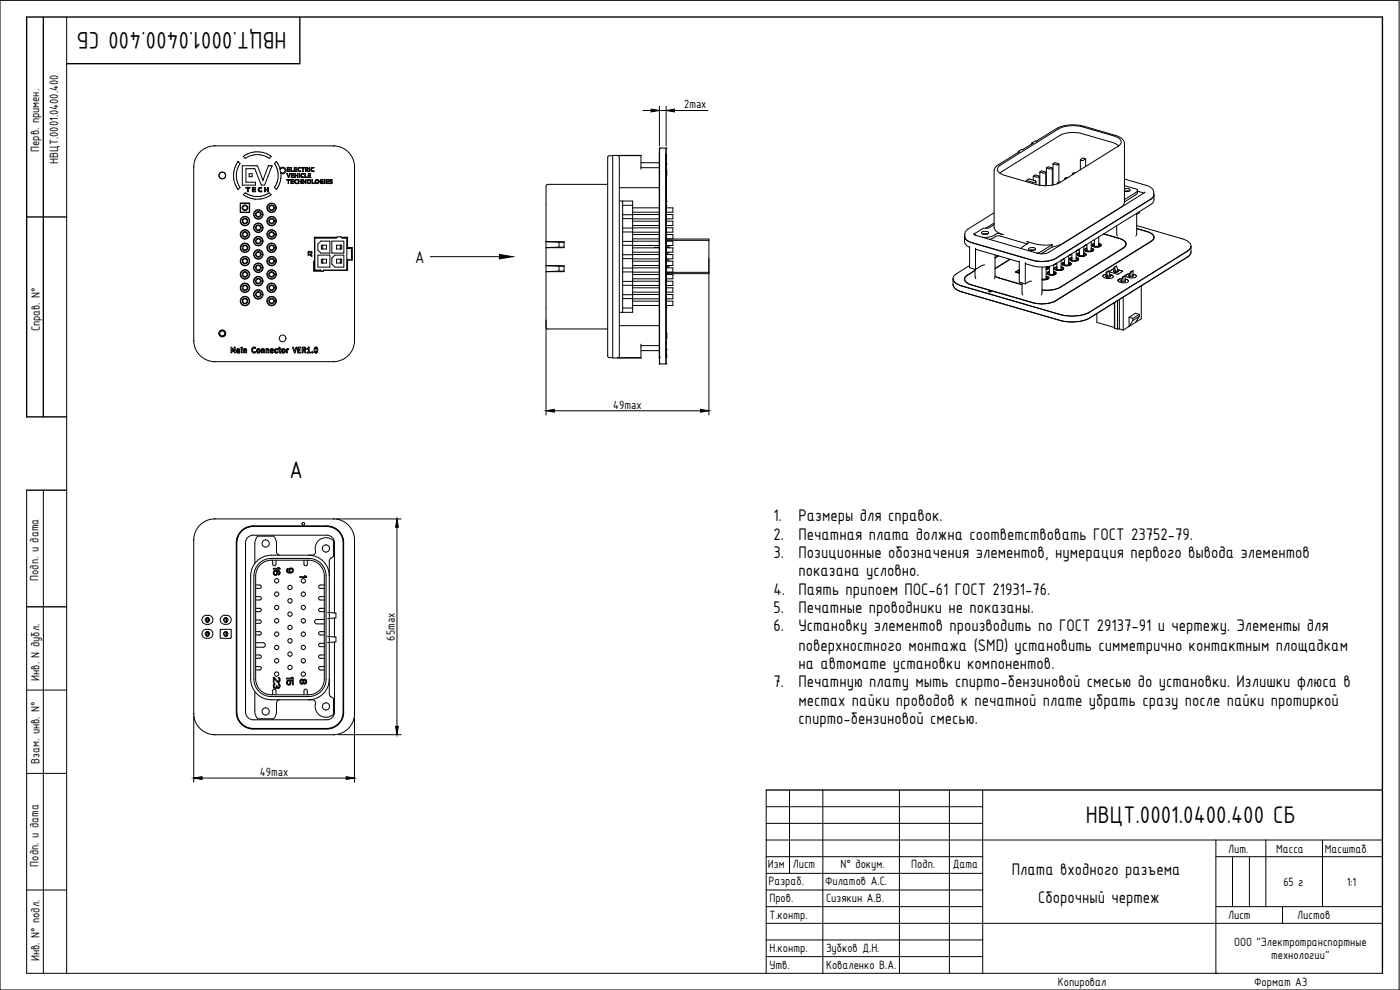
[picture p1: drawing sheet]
<svg xmlns="http://www.w3.org/2000/svg" width="420mm" height="297mm" viewBox="0 0 420 297" stroke-linecap="round" stroke-linejoin="round" font-family="sans-serif">
<!-- layer: 0 -->
<g fill="none" stroke="#000" stroke-width=".3">
<path d="M192.9 33.2h2.5M197.9 31.9v11.9M197.9 33.2h2M199.9 31.9v11.9M202.4 33.2h10.1M58.2 50v.1M64.5 43.8h-.1M71.3 48.7l-.1 .2a7.1 7.1 0 0 0-1 5M71.4 48.5l-.1 .2M71.4 48.5l.6 .6a6.3 6.3 0 0 0 .1 7.2l-.7 .6-.8-1.6-.4-1.4M71.4 48.5h.1M73 46.9a6.8 6.8 0 0 1 8.3 .1l-.5 .5a6.3 6.3 0 0 0-7.2 0z"/>
<path d="M73.8 56.2h1.2v.2h-.5v1.1h-.2v-1.1h-.5zM74.8 52.1h.9v.9h-.9zM75.7 56.2h1v.2h-.7v.4h.6v.2h-.6v.3h.7v.2h-1zM76.4 50.6h.1M76.7 59.8l1.6-.1 2.2-.7 .9-.6-.6-.6a6.3 6.3 0 0 1-7.2 0l-.6 .6a7.1 7.1 0 0 0 3.7 1.4M78.5 56.3h.1M78.5 56.2a.7 .7 0 0 0-1 .7 .7 .7 0 0 0 1 .6M78.5 56.3v.2a.5 .5 0 0 0-.7 .4 .5 .5 0 0 0 .7 .4M78.5 57.3h.1M78.5 57.5h.1M78.5 57.3v.2M79.4 56.2h.2v.6h.7v-.6h.2v1.3h-.2v-.5h-.7v.5h-.2z"/>
<path d="M81.5 49.7h.1M81.7 49.7l-1.2 .1-1.6 4.3-1.6-4.4h-4.6v5.8h4v-.8h-2.9v-4.1h2.6M81.7 49.7l-2.3 5.8h-1l-1.9-4.9M83 56.8v.1M83.4 49.2l.6 1.4M83.4 49.2l-.4-.7-.6 .6 .8 1.6 .3 1.4M83.5 52.1l-.2 1.9-.9 2.3 .6 .6M84 50.6a1 1 0 0 1 1.4-.3 1 1 0 0 1 .2 1.4 1 1 0 0 1-1.3 .3M84 50.6l.1 .3M84.2 51.6l-.1 2.7-1.1 2.5M86.1 53.9v.1M86.1 54h.4v1.1"/>
<path d="M86.1 52.1h.1M86.1 52.1l.5 1.1M86.1 53.9h.1M86.1 53.9h.9M86.2 52.1l.4 1 .4-1M86.5 55.1h.1M86.6 53.2v.1M86.6 55.1h.1M86.6 55v.1M86.6 55h.1M86.8 50.9h-.5v.4l.7 .1M86.9 50.8l-.1 .1"/>
<path d="M86.9 50.2h-.7v1.2h.7M86.9 50.2v.1M86.9 50.3h.1M86.9 50.3l-.6 .1v.4h.6M87 51.4h-.1M87 53.9h.1M87 52.1h.1M87 54h-.4v1M87 53.9v.1M87.1 52.1h.1M87.1 52.1l-.5 1.2M87.3 50.3v1.1h.7"/>
<path d="M87.4 50.2l-.1 .1M87.4 50.2h.1M87.4 50.3h.1M87.4 50.3v1l.6 .1M87.9 54.4h.1M88 54.5h-.6v.4h.6M88 54.4v.1M88 53.9h-.7v1.2h.7M88 54.9v.1M88 53.9h.1M88 54h-.6v.4h.5M88 51.4h.1"/>
<path d="M88 54h.1M88 55v.1M88 55.1h.1M88.1 52.7h-.6v.4l.7 .1M88.1 52.6v.1M88.1 52.1h-.7v1.2l.8-.1M88.1 52.1h.1M88.1 52.2h-.6v.4h.6M88.1 52.1v.1M88.2 53.2h.1M88.6 52.1v1.2M88.6 52.1h.1"/>
<path d="M88.6 53.2v-.5h.6l.1 .5M88.6 52.1v.5h.6l.1-.5M88.6 53.2v.1M88.7 54a.51 .51 0 0 0-.1 .7 .51 .51 0 0 0 .6 .2M88.8 54h-.1M88.9 50.9h-.4v.4l.6 .1M88.9 50.9h.1M89 50.4h-.5v.4h.5M89 50.9h-.1M89 50.8v.1M89 50.4h.1M89 50.3l-.7-.1v1.2h.7"/>
<path d="M89 50.3h.1M89 50.3v.1M89.1 51.4h-.1M89.1 53.9a.61 .61 0 0 0-.8 .6 .61 .61 0 0 0 .9 .5M89.1 53.9h.1M89.2 53.9h.1M89.2 54.9v.1M89.2 54h-.4M89.2 53.9v.1M89.3 53.2v.1M89.3 52.1v1.2M89.3 52.1h.1"/>
<path d="M89.6 53.9v1.2M89.6 55.1h.1M89.6 53.9h.1M89.7 55.1h-.1M89.8 52l.1 1.3h-.1zM89.9 52.1h.1M90.1 50.2l.1 .1M90.1 50.2a.63 .63 0 0 0-.7 .7 .63 .63 0 0 0 .8 .5M90.2 50.3a.53 .53 0 0 0-.7 .5 .53 .53 0 0 0 .7 .5v.1M90.2 51.4h.1M90.2 50.3h.1M90.3 55.1v-.6h-.6v.6"/>
<path d="M90.3 55.1h.1M90.3 53.9v.5h-.6v-.5M90.4 53.9v1.2M90.4 53.9h-.1M90.5 50.3h.1M90.5 50.3v.1M90.5 50.4h.3l.1 1M90.5 50.2l.9 .1M90.5 50.2v.1M90.9 51.4h.1M90.9 55.1h.1M91 50.4l-.1 1"/>
<path d="M91 50.4h.1M91.1 52.2a.54 .54 0 0 0-.7 .5 .54 .54 0 0 0 .8 .5M91.1 52.1a.6 .6 0 0 0-.8 .6 .6 .6 0 0 0 .9 .5M91.1 52.1v.1M91.2 53.2h.1M91.4 50.4h-.4M91.4 50.3h.1M91.4 50.3v.1M91.7 53.9v.9l-.9-.9 .1 1.2M91.8 53.9h.1M91.8 53.9v1.2l-.8-1v.9M91.8 51.4h.1"/>
<path d="M91.8 50.4l.5 .2-.5 .2zM91.8 51v.4M91.9 50.9l-.1 .1M91.9 50.9l.6 .5M92.2 50.9l.3 .5M92.2 50.9a.38 .38 0 0 0 .2-.5 .38 .38 0 0 0-.5-.2h-.2l.1 1.2M92.2 50.9h.1M92.2 53.2l-.1 .1M92.2 53.2l-.6-.1v-1h-.1v1.2h.6M92.2 53.2h.1M92.5 51.4h.1M92.5 55v.1"/>
<path d="M92.8 50.3v1.1M92.8 51.4h.1M92.9 51.4h.1M92.9 50.2v.1M92.9 50.3h.1M93 51.4h-.1M93 50.3v1.1M93.2 52.7h-.5v.4l.6 .1M93.2 52.7h.1M93.2 52.2h-.5v.4l.5 .1M93.2 52.1h-.7v1.2l.8-.1M93.2 52.1v.1"/>
<path d="M93.3 53.2h.1M93.7 53.9l-.1 1.2h.8M93.7 53.9h.1M93.7 53.9l.1 1 .6 .1M94.1 50.2l.1 .1-.3 .1a.53 .53 0 0 0-.4 .6 .53 .53 0 0 0 .7 .4M94.1 50.2a.62 .62 0 0 0-.8 .7 .62 .62 0 0 0 .9 .5M94.2 51.4h.1M94.4 55v.1M94.4 55h.1M96.3 54.1l.6-.1a.61 .61 0 0 0-.8 0 .61 .61 0 0 0 0 .9 .61 .61 0 0 0 .9 0v-.4h-.4M96.3 54.1a.51 .51 0 0 0-.1 .6 .51 .51 0 0 0 .6 .3v-.4h-.3M96.5 54.5h.1"/>
<path d="M96.5 54.5v.1M96.6 54.5h-.1M97.4 53.9v1.2M97.4 55.1h.1M97.4 53.9h.1M97.5 53.9v.1M97.5 54l-.1 1.1M98.5 53.9h-.7v1.2l.8-.1M98.5 53.9h.1M98.5 54.5h-.5v.4l.6 .1M98.5 54.5h.1M98.5 53.9l.1 .1"/>
<path d="M98.6 54h-.6v.4l.5 .1M98.6 54h.1M98.6 55h.1M99.1 54.1l-.1 .1M99.6 54l-.5 .1M99.6 53.9h-.4a.32 .32 0 0 0-.3 .2 .32 .32 0 0 0 .2 .4l.4 .3-.6 .1a.38 .38 0 0 0 .6 .1 .38 .38 0 0 0 0-.5l-.5-.3M99.6 54h.1M99.6 53.9l.1 .1M99.7 54h-.1M100 43.8h.2M106.4 50v.1M106.4 50.1a6.3 6.3 0 0 0-6.1-6.3h-36a6.4 6.4 0 0 0-6.2 6.1v52.5a6.4 6.4 0 0 0 6.2 6.1h36a6.3 6.3 0 0 0 6.1-6.3"/>
<path d="M106.4 50.1v52.1M182.4 55.3h-18l-.5 .5v68.7M183.9 46.7l-1.3 .1-.2 .4v59.6M192.4 46.7h-7l.5 .4v59.8l-.5 .4h7M192.4 48.8l5.5 .1M192.4 50.3l5.5 .1M192.4 50.8v-4.2h-8.5v60.8h8.5v-4.1M197.9 45.5v.8M197.9 46.6v60.9M197.9 44.4h.1M197.9 44.4l.1 64.8M197.9 46.4h.1"/>
<path d="M197.9 56.2l-12 .1M198 44.4h1.9M199.9 46.4h.1M199.9 51.1h.2v1.5h-.2M199.9 44.4h.1M199.9 44.4v64.8M199.9 49.2h.1M199.9 46.2v2M199.9 49.2v9M199.9 58.5v1.9M300.2 49.6l17.5-10.9a10.2 10.2 0 0 1 7.3-.6l9.2 2.7a2.72 2.72 0 0 1 2.3 1.8l-.4 .9-.5 .4-17.5 10.8a10.1 10.1 0 0 1-7.2 .6M300.2 49.5a1.31 1.31 0 0 0-.9 1.3 1.31 1.31 0 0 0 .9 1.2l1.4 .6 9.2 2.7"/>
<path d="M305.6 45.5l.4 .1-6.7 4-.9 1.3-.1 17.3M305.6 45.5l-.2 .3M307.1 44.9l-.5-.1-1 .7M308 54.1l.8-.4 2.1 .8-.7 .2zM308 54.1v.4M309.7 42.9l.4 .2-3.2 1.8M309.7 42.9l-.2 .4M310.1 52.8v1.2M310.9 54.4v1M311 42.4l6-3.8a11.6 11.6 0 0 1 8.4-.7l9.2 2.7a3.3 3.3 0 0 1 2.9 2.5v17.6l-.2 .6-.9 .9M311.1 42.4l-.4-.1-1 .6M311.7 52.8l-1-.3-.6 .3"/>
<path d="M311.7 52.8l.2 .2-.6 .2-1.2-.4M311.9 53v2.6M312.1 51.6l.5-.3 1.2 .4-.5 .2zM312.1 51.6v4M313.8 51.7v4M314 50.4v5.3M315.6 50.3l-1-.3-.6 .4M315.6 50.3l.2 .2-.5 .2-1.3-.3M315.8 50.5v5M316 49.2l.6-.4 1.2 .5-.5 .2zM316 49.2v6.3M317.3 54.9v.2"/>
<path d="M317.8 49.3v5.4M318.2 54.7l-.7 .1-.1 .3M319.6 53.5v.3M320.5 53.3l-.8 .1 .1 .3M321.8 52.1v.3M322.7 51.9l-.7 .1v.3M324.2 48v2.9M324.3 47.8l.7-.4 .8 .3-.9 .5-.6-.2zM325.8 47.7v2.2M335.7 43.8l-1.3-.9-9.7-2.8a9.3 9.3 0 0 0-6.6 .5l-18 11.4M337.5 55.7l3.9 1.1-.1 .5-.5 .5M337.5 53.7l6.5 1.9a2.6 2.6 0 0 1 2.2 2 1.75 1.75 0 0 1-.8 2.1l-28.6 17.8a9.6 9.6 0 0 1-6.8 .6l-18.4-5.3a2.67 2.67 0 0 1-2.1-1.7l.1-.5"/>
<path d="M337.5 56.7l.9-.1 .8 .3a1.46 1.46 0 0 1-1.7 .5M337.5 57.3l1.4 .1M340.8 57.8l-3.3 2.1M340.8 58.5l-3.3 2.1M341.4 57.4l1.8 .6M341.4 57l-.1 .9-.5 .6M343.6 57.6l-28.8 18.1a5.1 5.1 0 0 1-3.5 .3l-18.3-5.3M346.2 58.1a1.23 1.23 0 0 1-.7 1.6l-28.6 17.9a9.8 9.8 0 0 1-7 .5M346.3 58.5v1.4a1.87 1.87 0 0 1-1 1.5l-28.6 17.8a9.4 9.4 0 0 1-6.7 .6l-2.1-.6-.2-.4v6.4M72.1 63.7l.1-2.8 2.7 .1v2.7M72.1 62h.1M72.1 62.7h.1"/>
<path d="M72.1 63.7h2.8M72.2 61h2.6v2.7h-2.6zM73.1 60.9v.1M73.1 63.7v.1M73.9 60.9v.1M73.9 63.7v.1M74.8 62h.1M74.8 62.7h.1M82.7 78.8h.1M82.7 77.8h.1M93.6 76.8l-.4-.4-.8 .1 1 .1 .1 .3 .1-.1M93.6 75.5h-.2v.4l-.4-.4a.34 .34 0 0 0-.5 .1 .34 .34 0 0 0 .2 .5l-.1-.4 .2-.1 .8 .6v-.7"/>
<path d="M95.4 76.5h3.6v3.6h-3.6zM96.3 72.3h2.7v3.6h-2.7l-.9-.9v-1.8zM96.4 73.6h1.6v1.1h-1.6zM96.4 77.8h1.6v1.1h-1.6zM96.8 73.6v1.1M96.8 77.8v1.1M99.6 72.3h3.6v3.6h-3.6zM100.5 76.5h2.7v3.6h-2.7l-.9-.9v-1.8zM101 73.6h1.5v1.1h-1.5zM101 77.8h1.5v1.1h-1.5zM101 71.3h-6.5v9.7h1.8l.4 .4 .4-.4h7v-9.6h-1.4l-.4-.4h-1l-.4 .4h-6.4M101.2 71.2h-6.8v9.9h1.9"/>
<path d="M102.1 73.6v1.1M102.1 77.8v1.1M102.4 71.2h1.9v3.1h1.4v3.6l-1.4 .1v3.1h-7.2M102.5 71.3h1.7v3M104.1 74.5h1.4v3.4h-1.4M104.2 74.3l.1 .1M104.2 78l-.1 3M104.2 77.9h.1M104.2 74.4h1.4l-.1 3.5M129.1 77h20.8M167.8 79.9l-3.9-.2h5.4v1.8h-5.4M167.8 72.7l-3.9-.2h5.4v1.8h-5.4"/>
<path d="M167.8 72.7v1.4M167.8 79.9v1.4M167.8 74.1l-3.9 .2M167.8 79.9h1.5M167.8 74.1h1.5M167.8 72.7h1.5M185.9 60.3h4v33.4h-4M186.9 73.6h3M186.9 60.3v33.4M186.9 77.6h3M186.9 76.4h3M186.9 69.6h3"/>
<path d="M186.9 68.4h3M186.9 65.6h3M186.9 64.4h3M186.9 61.6h3M189.9 63.7h8M189.9 76.4h8M189.9 79.7h8M189.9 62.4h8M189.9 67.7h8M189.9 66.4h8M189.9 71.7h8M189.9 70.4h8"/>
<path d="M189.9 75.7h8M189.9 74.4h8M189.9 78.4h8M189.9 65.7h8M189.9 64.4h8M189.9 69.7h8M189.9 73.7h8M189.9 77.7h8M197.9 72.3h.1M197.9 74.2l-1.5 .2M197.9 72.4h-11M197.9 64.3h.1"/>
<path d="M197.9 61.7h.1M197.9 77.7h.1M197.9 76.3h.1M197.9 65.7h.1M197.9 68.3l-8 .1M199.9 64.3h.1M199.9 61.7h.1M199.9 77.7h.1M199.9 76.3h.1M199.9 73.7h.1M199.9 72.3h.1M199.9 69.7h.1"/>
<path d="M199.9 68.3h.1M199.9 65.7h.1M199.9 62.4h2v1.3h-2M199.9 76.4h2v1.3h-2M199.9 74.2h.8M199.9 78.4h2v1.3h-2M199.9 72.4h2v1.3h-2M199.9 64.4h2v1.3h-2M199.9 66.4h2v1.3h-2M199.9 68.4h2v1.3h-2M199.9 70.4h2v1.3h-2M199.9 74.4h2v1.3h-2"/>
<path d="M199.9 60.4h.1M199.9 76.1h.1M199.9 78h.8v.4M199.9 72.1h12.8M199.9 71.8v.6M199.9 73.7v.7M199.9 75.7v.7M199.9 77.7v.7M199.9 79.7v.7M199.9 73.8h.8v.6M200.1 72.1v-.4h12.6v52.8M200.7 75.7l-.8 .1"/>
<path d="M200.7 79.7v.3h-.8M289.5 71.1l.1 1.9 .5 .7 .9 .5M291 74v6.3l1.8 .6M291 79.7l-3.9 2.4a1.58 1.58 0 0 0-1.1 1.4 1.58 1.58 0 0 0 1 1.5l1.8 .8M292.2 70.2l.8 .5M292.4 70.1l.6 .6M292.4 70.1v.3M294.7 69.6l1.1-.2 .9 .4a1.3 1.3 0 0 1-2.1 0zM294.9 70.2h1.5M295.5 79.5l-.9 .2-1.8 1.2M296.9 71.8l.9-.2a2.52 2.52 0 0 1 2.4-.8l8.1 2.4M298.3 67.4l-1.6 1-1.6 .1-2.7 1.6"/>
<path d="M298.3 63.8l-7.7 4.9a1.85 1.85 0 0 0-1 1.5 2.18 2.18 0 0 0 2.1 2.6M298.3 66.9l-2.5 1.6M298.4 68.2a3.1 3.1 0 0 0 2.7 2.2l-.9-.2a2.19 2.19 0 0 0-2.3 .6l-1.7 .4h-1.4M298.6 76.5v6.5l-.2 .6M299.6 76.8l-1 .5M299.7 76.8l-1.1 .6M303.1 77.8l-4.5 2.7M303.2 77.8l-4.6 2.8M305.9 78.6l-13-3.8-.1-.3v6.4M305.9 78.3v6.4l1.8 .5M308.8 74.5l1.2-.2 .8 .3a1.3 1.3 0 0 1-2.1 0zM309 75.1h1.5"/>
<path d="M314.5 80l.2 .4-.2 .2M314.6 80l.1 .5-.7 .4 .5-.2M314.9 79.9v2.3M315.8 73.4l-3.4 2.1-1.2 .4M315.8 74.1l-3.3 2.1M315.8 73.4v.7M315.8 73.4a13.6 13.6 0 0 1-5.5-.3l-2.1-.6 .4 .4-1.8 1.2-.3 .5M316.2 79.5v2.7M316.7 79.2l-.2 .1M316.9 79.1l-.2 .1M316.9 79.1l-.2 .2M317 79l-.7 .4 .4-.1"/>
<path d="M317.2 78.9v1.9M318.5 78.1v2.7M318.8 79.2l.2 .3 .7 .2M318.9 73.1l-1.4 .6-1.7 .4M319.1 77.7l-.3 .2M319.3 77.6l-.6 .4 .5-.3M319.4 77.5v1.9M319.4 78.6l-.7 .5a1.72 1.72 0 0 0 2.6 .4l.2-.5-.8-.4M320.7 76.7v2.7M320.7 78.7l.7 .3a1.45 1.45 0 0 1-2.3 .5l-.3-.4 .6-.4M320.7 79l.2 .1a1.02 1.02 0 0 1-1.6 0l.1-.1M321 77.8l.3 .3 .6 .2"/>
<path d="M321 77.8h.1M321.2 76.4l-.1 .1M321.4 76.3l-.2 .1M321.4 79.2l-.2 .3-.7 .2M321.4 76.3l-.2 .2M321.5 77.8l.2-.3-.2 .2a1.02 1.02 0 0 0 1.7 0l-.2-.2 .2 .3M321.6 76.2l-.7 .4 .3-.1M321.7 77.6l-.2 .2M321.7 76.1v1.9M321.7 77.2l-.8 .4a1.72 1.72 0 0 0 2.6 .5l.2-.5-.7-.4M321.7 77.3l-.7 .4a1.63 1.63 0 0 0 2.4 .4M323 77.3l.6 .3-.2 .5"/>
<path d="M323 75.3v2.7M323 77.6l.2 .2M323.3 76.4h.1M323.3 76.4l.2 .3 .7 .2M323.3 76.1l.6-.3-.6 .5a1.7 1.7 0 0 0 2.6 .1l-.7-.6 .8 .4a1.45 1.45 0 0 1-2.1 .7l-.7-.5zM323.4 78.1l-.7 .2M323.5 75l-.2 .1M323.6 74.9l-.1 .1M323.6 77.8h.1M323.6 77.8l-.2 .3M323.7 74.9l-.2 .1M323.7 76.4l.2-.3-.2 .2a1.02 1.02 0 0 0 1.7 0l-.2-.2 .2 .3"/>
<path d="M323.8 74.8l-.6 .4 .3-.2M323.9 74.7v1.9M325.2 73.9v2.7M325.3 76.9h-.3M325.3 76.9h.1M325.3 76.8l.1 .1M325.5 75l.3 .3 .7 .2M325.9 73.5l-.3 .2M325.9 76.4l.1 .1M325.9 76.4h.1M326 74.8l.2-.1zM326.1 73.4l-.7 .4 .5-.3"/>
<path d="M326.2 74.7l-.2 .2a1.02 1.02 0 0 0 1.7 0l-.2-.2M326.2 73.3v1.9M327.5 74.5l.6 .3a1.45 1.45 0 0 1-2.2 .5l-.4-.4 .7-.4M327.5 74.4l.7 .4a1.45 1.45 0 0 1-2.1 .7l-.5-.3-.1-.4 .7-.4M327.5 72.5v2.7M327.5 74.8l.2 .2zM327.8 73.6l.2 .3 .7 .2M328.1 75l-.2 .3-.7 .2M328.2 73.6l.2-.3-.1 .2a1.02 1.02 0 0 0 1.6 0l-.2-.2 .2 .3M328.4 73.4l-.2 .2M328.4 71.9v1.9M328.4 73l-.7 .4a1.72 1.72 0 0 0 2.6 .5l.2-.5-.8-.4"/>
<path d="M329.7 73.1l.7 .3a1.45 1.45 0 0 1-2.3 .5l-.3-.4 .6-.4M329.7 71.1v2.7M329.7 73.4l.2 .2M329.8 74.1h.1M329.8 74h.1M329.8 74.1h-.3M330.4 73.6l.1 .1M331.2 70.2l4.7 1.4a2.14 2.14 0 0 1 1.9 1.9l-.7 .9-19 11.8a9.4 9.4 0 0 1-5.4 .8M331.3 70.2l4.5 1.3M335.1 79.9l-.8 .3M335.1 79.9l.4 1.2M335.1 79.9l-.6 .4"/>
<path d="M335.1 67.7v2.4l.3 .7M335.8 71.5a2.68 2.68 0 0 1 2.2 1.8l-.4 .8-.5 .4-18.8 11.7a9.4 9.4 0 0 1-5.6 .8M341.1 64v6.1l-.2 .7M341.1 67.7l13.8 4a3.2 3.2 0 0 1 2.5 2.1 2.05 2.05 0 0 1-1.1 1.6l-29.3 18.2a12.4 12.4 0 0 1-8.8 .7l-29.4-8.5M342 63.5v.3l-.9 .6M344.2 69.4l-3.1-.8a7.6 7.6 0 0 1 5 2 1.17 1.17 0 0 1-.6 1.7l-28.8 18a9.9 9.9 0 0 1-6.6 .5l-18.6-5.4a2.15 2.15 0 0 1-1.9-1.9l.7-.9M344.2 69.4a2.68 2.68 0 0 1 2.2 1.8l-.4 .8-.5 .4-28.6 17.9a9.9 9.9 0 0 1-7 .5l-18.3-5.3a2.68 2.68 0 0 1-2.2-1.8l.4-.8 2.8-1.8M357.4 75.6l-.3 .9-.6 .6-29.5 18.4M82.7 86.8h.1M82.7 85.8h.1M82.7 90.8h.1M82.7 89.8h.1"/>
<path d="M94.1 81.3l.1 .1M94.2 81.4h2.2M96.3 81.2h-2l-.1-2.8-.1 2.9M97 81.2l-.1 .2M163.9 98.2l.5 .5h18M167.8 81.3h1.5M167.8 81.3l-3.9 .2M185.9 97.7l12 .1M186.9 80.4h3M186.9 92.4h3M186.9 89.6h3M186.9 85.6h3"/>
<path d="M186.9 84.4h3M186.9 81.6l11 .1M189.9 83.7h8M189.9 82.4h8M189.9 87.7h8M189.9 86.4h8M189.9 91.7h8M189.9 90.4h8M189.9 85.7h8M189.9 89.7h8M197.9 81.7h.1M197.9 88.4h-11"/>
<path d="M197.9 89.7h.1M197.9 92.3h.1M197.9 88.3h.1M197.9 80.3l-8 .1M197.9 84.3l-8 .1M199.9 92.3h.1M199.9 89.7h.1M199.9 88.3h.1M199.9 85.7h.1M199.9 84.3h.1M199.9 81.7h.1M199.9 80.3h.1"/>
<path d="M199.9 88.4h2v1.3h-2M199.9 80.4h2v1.3h-2M199.9 82.4h2v1.3h-2M199.9 84.4h2v1.3h-2M199.9 86.4h2v1.3h-2M199.9 90.4h2v1.3h-2M199.9 100h.2v1.5h-.2M199.9 81.7v.3M199.9 81.7h12.8M200.1 81.7v.4h12.6M286 85.3a3 3 0 0 0 2.8 2.3M288.8 87.6l29.4 8.5"/>
<path d="M288.8 85.9l29.4 8.5M288.8 87.6l29.6 8.6M288.8 85.9l-.8-.3a2.8 2.8 0 0 1-2-1.9 3.1 3.1 0 0 0 2.8 3.9M292.6 80.8v2.2l.3 .6M292.6 81.2l-2.3 1.5M296.7 87.3l.7 .1a.36 .36 0 0 1-.3 .2 .36 .36 0 0 1-.4-.3zM298.6 82.9l1.4 .6 6.7 1.9M298.6 82.8l1.3 .6 6.8 2M304.8 81.6l1.1 .4-1-.3M304.9 81.6v.1M305.9 81.4h.1M305.9 81l-1 .6"/>
<path d="M305.9 80.9l-1.1 .7M305.9 81.4v.2M306.7 84.9v2.9l.3 .7M309.6 84.4h-.6l-1.3 .8M312.7 80.1v7.7l-.2 .7M313.2 83.9v.1M313.9 83.9h.1M314 80.1v3.5M314 82.9l.6 .4-.2 .4M314 82.8l.7 .4a1.38 1.38 0 0 1-2 .7M314 83.2l.2 .2M314 80.1v.5"/>
<path d="M314.1 80.1l.2 .2M314.1 80.1l.1 .2M314.1 80.1l.1 .3-.2 .2M314.2 83.4l-.2-.2 .1 .3-.2 .2h-1.2M314.3 82h.1M314.3 82l.2 .3 .7 .2M314.4 83.7l-1.7 .2 .2 .1M314.4 83.7l-.4 .2M314.5 80.6l-.5 .2M314.6 83.1h-.1M314.6 83.4h.1M314.7 83.5l-.3 .2"/>
<path d="M314.7 80.3v.1M314.7 80.4l-.2 .3M314.7 83.5h-.1M314.8 81.9l.1-.2zM314.9 81.7l-.2 .2a1.02 1.02 0 0 0 1.7 0l-.2-.2 .2 .3M314.9 81.4l-.7 .5a1.72 1.72 0 0 0 2.5 .4l.2-.5-.7-.4M314.9 81.5l-.6 .4a1.63 1.63 0 0 0 2.4 .4M316.2 81.5l.7 .4-.2 .4M316.5 80.6l.3 .3 .6 .2M316.6 80.3l.6-.2-.7 .4a1.7 1.7 0 0 0 2.6 .1l-.6-.5 .7 .3a1.45 1.45 0 0 1-2.1 .7l-.7-.5zM316.7 82.3l-.7 .2M316.9 82h.1"/>
<path d="M316.9 82l-.2 .3M317 80.5l.2-.2zM317.2 80.3l-.2 .2a1.02 1.02 0 0 0 1.7 0l-.2-.2M318.2 94.4a12.5 12.5 0 0 0 8.8-.7l29.3-18.3 .9-.9 .2-.6v2l-1.1 1.2-29.3 18.3M318.5 80.4l.2 .2zM319.1 80.6l-.2 .3-.7 .2M327 95.5a12.4 12.4 0 0 1-8.6 .7M327 95.4a12.5 12.5 0 0 1-8.8 .7M329.2 94.1v2.6l5.2 1.6M332 81.7h.1M332 81.7v1.4M332 82.8l-.1 .2"/>
<path d="M332.1 81.7l.4 1.3M332.5 83v.2M332.8 81.3l-.8 .4M332.8 81.3l.3 1.3M332.8 81.3l-.7 .4M332.9 81.5h.1M333.1 82.4l.4 .1M333.1 82.8l.1 .1M333.1 82.8l.1 .2M333.1 82.8l.1 .2-.5 .2-.8-.2 .1-.2-.1 .1M333.1 82.6v.2M333.1 82.6l-.6 .4"/>
<path d="M333.5 82.5l.6 .4a2.01 2.01 0 0 1-2.9 .3l-.3-.3 .2-.3 .9-.3-.8 .2-.3 .4M333.5 82.5l.6 .5M334.3 80.2l.2 .1M334.3 80.2v1.4M334.4 80.6l-1.5 .9M334.4 90.8v7.5M334.4 98.3l.1 .2M334.5 80.3l.3 1.2M334.5 90.7v7.8M334.5 98.5l.9 .2M334.8 81.5v.3M335.4 90.2v8.5"/>
<path d="M335.4 80.9l1.4 .4M335.5 81.3l.1 .2M335.5 81.3v.3l-.4 .1h-.6l-.1-.4-.2 .2M335.5 81.1v.2M335.5 81.1l-.7 .4M335.5 84h.1M335.9 98.7l1.2 .3M335.9 89.9v8.8M335.9 98.7h-.5M336 83.7h.1M336.8 81.3l.1 .1M336.8 81.3l.1 .2-1.4 .8-2.6-.9"/>
<path d="M336.9 83.1l.1 .1M336.9 83.1l-.4 1.3M337 83.2v1.3M337.1 89.2v9.8M337.6 84.1l.2 .2M337.6 84.1l.1 .3-.5 .1h-.6l-.2-.2 .2-.2-.2 .2M337.7 83.7l.7 .3 .3 .3M337.7 82.8l-.7 .4M337.7 82.8l-.8 .3M337.7 82.8v1.3M338.1 83.8l.6 .4a2.01 2.01 0 0 1-2.9 .3l-.3-.3 .2-.3 1-.3-.9 .2-.3 .4M338.2 83.9h.1"/>
<path d="M338.8 97.9l-1.7 1.1M338.8 95.2v2.7M338.8 95.2l1.2 .3M338.9 82.6l-.1 .2M338.9 82.6l-.1 .3 .8 .2 .5-.2-.1-.3M339.3 81.6l.1 .1M339.3 81.6l-.4 1.3M339.4 81.7v1.4M340 96.1l-1.2 1.8M340 95.5v.6M340 82.6l.1 .2M340 82.7l.1 .1"/>
<path d="M340 81.3v1.3M340 81.3l-.7 .3M340 81.3l-.6 .4M340 82.3l.5 .1M340.5 82.4l.5 .3a2.01 2.01 0 0 1-2.9 .4l-.2-.4 .2-.3 1-.3-.9 .2-.3 .4M340.5 82.4l.5 .5M341.9 94.3l-1.1-.3-2 1.2M341.9 95l-1.1 1.7M341.9 95l-1.9 1.1M341.9 94.3l-1.9 1.2M341.9 94.3v.7M342.5 85.8v9.9l-3.7 2.2"/>
<path d="M58.2 102.2v.1M64.4 108.5h.1M70.4 104.2l-.4 .9-.4-.9-.3 .1v1.5h.3v-1l.4 .7 .3-.7v1M70.4 104.2h.1M70.5 104.2l.1 1.6h-.3M71.3 105.4l.4-.1v.3h-.4zM71.6 104.7l-.5 .2 .6 .1M71.6 104.7h.1M71.7 104.7l.2 .3v.9l-.8-.1v-.6l.6-.1M71.7 105v.1M72.3 104.3v.1M72.3 104.3l.2-.1 .2 .2-.2 .1-.2-.1"/>
<path d="M72.4 104.7v.1M72.5 104.7l.2 .1-.2 1.1zM73.1 104.7l.8 .1 .1 1.1-.2-.1-.2-.9-.2 .1v.8l-.2 .1zM73.4 105h.1M76 105.6h.5M76.6 104.3a.79 .79 0 0 0-1.1 .8 .79 .79 0 0 0 1.2 .6l-.2-.1M76.6 104.3h.1M76.6 104.3l.1 .2h-.2a.62 .62 0 0 0-.8 .3 .62 .62 0 0 0 .3 .8M77 105v.5a.53 .53 0 0 0 .6 .4 .53 .53 0 0 0 .5-.4v-.4M77.1 105h-.1M77.4 105v.6M77.4 104.9a.35 .35 0 0 1 .5 .4 .35 .35 0 0 1-.5 .3"/>
<path d="M77.7 104.7l-.6 .3M77.7 104.7h.1M77.7 104.7l.4 .3M78.1 105v.1M78.7 104.7l-.2 .1 .1 1.1 .1-.9M78.7 105h.1M79 104.7h-.3M79 104.7h.1M79.1 104.7l.3 .3-.1 .9-.2-.1v-.8h-.4M79.9 104.7l.7 .1 .1 1.1-.2-.1-.2-.9-.2 .1v.8h-.3zM81.1 104.9v.1M81.4 104.9l.4 .1-.4 .1z"/>
<path d="M81.8 104.7l-.7 .2M81.8 104.7h.1M81.8 104.7l.3 .5-.7 .3 .5 .1 .1 .2a.53 .53 0 0 1-.9-.2v-.6M81.8 105h.1M82.4 105l.1 .7 .6 .2M82.4 105h.1M83.1 104.7h-.3l-.4 .3M83.1 104.7h.1M83.1 105.9h.1M83.2 104.7l.1 .3-.5-.1-.2 .2 .1 .5 .7 .1-.3 .2M83.8 104.2l-.2 .6 .2 .1v.7l.5 .3M83.8 104.2h.1"/>
<path d="M83.8 104.2l.2 .5 .4 .1-.4 .1v.6l.3 .2v.2M84.6 105h-.1M85.2 104.7l-.6 .3M85.2 104.7h.1M85.2 104.7l.4 .3v.5a.53 .53 0 0 1-.6 .4 .53 .53 0 0 1-.5-.4v-.5M86 104.7l.6 .1-.4 .3-.1 .8zM86.2 104.7h.1M88.3 105.8l.3 .1 .4-1.7-.5 1.2-.4-1.2h-.3l.5 1.6M89.4 105.9h.8M90.2 104.4h-.6v.5l.5 .1-.5 .1v.6h.6v.2M90.2 104.4v-.2l-.9 .1 .1 1.6M91.4 104.4l.1 .5h-.6v-.5h.5"/>
<path d="M91.4 105.2h.1M91.8 104.8l-.4 .4M91.8 104.8l-.2-.5-.9-.1v1.7l.4-.7 .6 .7-.3-.7M91.8 104.8h.1M92.2 105.9h.9M92.2 105.9l-.1-.2h.4v-1l-.2 .1-.2-.1 .6-.5 .1 1.5h.4l-.1 .2M93.5 105.7h.1M93.5 105.7l.3 .2 .1-.2M93.6 105.7l.2-.2 .1 .2M93.9 105.7h.1M94.3 105.5l.6 .4M94.3 105.5a.8 .8 0 0 1-.1-.8 .8 .8 0 0 1 .7-.5 1.05 1.05 0 0 1 0 1.7"/>
<path d="M94.6 104.6l.2-.2 .2 .2v.9M94.6 105.5l.1 .1M94.6 104.6v.9M94.7 105.6h.2M94.9 105.9h.1M95 105.5l-.1 .1M100.2 108.5h-.2M106.4 102.2v.1M182.4 106.8l.2 .4 1.3 .1M197.9 109.2h.1M197.9 107.2h.1M197.9 105.1l-5.5 .1"/>
<path d="M197.9 103.6l-5.5 .1M198 109.2h1.9M199.9 107.2h.1M199.9 109.2h.1M199.9 104.8h.1M199.9 106.6h.1M199.9 104.8v1.8M166.4 123.2h43.8M60 157.5a6.2 6.2 0 0 1 4.2-1.8h36.1a6.3 6.3 0 0 1 6.1 6.3v52.1a6.3 6.3 0 0 1-6.1 6.3h-36a6.4 6.4 0 0 1-6.2-6v-52.6a6.3 6.3 0 0 1 1.9-4.3zM64.5 155.7h-.1M72.1 159.6a5 5 0 0 1 3.9-1.8h22.1a5.1 5.1 0 0 1 5 5.1v50.8a5.1 5.1 0 0 1-5 5h-22.1a5.1 5.1 0 0 1-5.1-5v-50.8a5 5 0 0 1 1.2-3.3zM72.2 159.7a4.9 4.9 0 0 1 3.8-1.7h22.1a4.9 4.9 0 0 1 4.9 4.9v50.8a4.9 4.9 0 0 1-4.9 4.9h-22.1a4.9 4.9 0 0 1-4.9-4.9v-50.8a4.9 4.9 0 0 1 1.1-3.2z"/>
<path d="M72.8 159a4.9 4.9 0 0 1 3.2-1.1h22.1a5 5 0 0 1 5 5v50.8a5 5 0 0 1-5 5h-22.1a5 5 0 0 1-5-5v-50.8a5 5 0 0 1 1.8-3.9zM100 155.7h.2M100.9 155.7h19.5M119.1 158.2v59.7M58.2 161.9v.1M76.2 172.8v31M76.2 172.8a5.2 5.2 0 0 1 5.2-5.3h11.2a5.2 5.2 0 0 1 5.3 5.3v31a5.2 5.2 0 0 1-5.3 5.2h-11.2a5.2 5.2 0 0 1-5.2-5.2M76.5 163.1v5.9M76.7 179h1.2a.5 .5 0 0 1 .5 .5 .5 .5 0 0 1-.5 .5h-1.2M76.7 175.5h1.2a.5 .5 0 0 1 .5 .5 .5 .5 0 0 1-.5 .5h-1.2M77.1 168.4a6.2 6.2 0 0 1 4.3-1.8h12.3l.6-.2 .3-.5a3.9 3.9 0 0 1 1.6-4.1l1.1-.4h1.2l1.6 .8v4.7l-1 .7-.3 .7v39.9l.3 .7 1 .7v4.7a3.3 3.3 0 0 1-4 .4 3.3 3.3 0 0 1-1.4-3.8l-.4-.8-.6-.1h-12.3a6.2 6.2 0 0 1-6.2-6.2v-31a6.2 6.2 0 0 1 1.9-4.4zM81.8 168.1v1.2a.5 .5 0 0 0 .5 .5 .5 .5 0 0 0 .5-.5v-1.2"/>
<path d="M82 170.5h1.7l-.3-.2h.3l.3 .5h-2zM82.1 160.9h-4.8l-.7 1.2-.1 1M82.1 160.9l.6 .8 .3 1.4M82.2 171.4a1.02 1.02 0 0 1 1.2-.3 1.02 1.02 0 0 1 .6 1l-.4 .4a.7 .7 0 0 0-.2-1.1l-.3-.1a.72 .72 0 0 1 .1 1.1 .72 .72 0 0 1-1 0 .72 .72 0 0 1 0-1zM83 163.1v2.5a1 1 0 0 0 1 1M86.2 170.7l.3-.2a.71 .71 0 0 0 .1 1.2h.4a.73 .73 0 0 1 0-1.1 .73 .73 0 0 1 1.1 .3 .73 .73 0 0 1-.6 1 .89 .89 0 0 1-1.2-.1 .89 .89 0 0 1-.1-1.1zM90 173h1.7l-.3-.2h.3l.3 .5h-2zM91.2 168.1v1.2a.5 .5 0 0 0 .5 .5 .5 .5 0 0 0 .5-.5v-1.2M92.6 166.6a6.2 6.2 0 0 1 6.2 6.2M97.3 175.5h-1.2a.5 .5 0 0 0-.5 .5 .5 .5 0 0 0 .5 .5h1.2M97.3 179h-1.2a.5 .5 0 0 0-.5 .5 .5 .5 0 0 0 .5 .5h1.2M106.4 161.9v.1"/>
<path d="M61.2 189.1a1.64 1.64 0 0 1 1.8-.2 1.64 1.64 0 0 1 .8 1.7 1.61 1.61 0 0 1-2.1 .9 1.61 1.61 0 0 1-.8-2.1zM61.2 184.9a1.64 1.64 0 0 1 1.8-.2 1.64 1.64 0 0 1 .8 1.7 1.61 1.61 0 0 1-2.1 .9 1.61 1.61 0 0 1-.8-2.1zM62 189.7h.6v1.1h-.6zM62 185.5h.6v1.1h-.6zM62.1 185.5v1.1M62.1 189.7v1.1M62.2 186.6h.1M62.2 190.8h.1M62.6 186.5a.67 .67 0 0 0 .1-1 .67 .67 0 0 0-1 .1 .67 .67 0 0 0 .3 1M62.6 190.7a.67 .67 0 0 0 .1-1 .67 .67 0 0 0-1 .1 .67 .67 0 0 0 .3 1M66.2 188.9h3.1v2.5h-3.1zM66.6 184.9a1.64 1.64 0 0 1 1.9-.2 1.64 1.64 0 0 1 .8 1.7 1.61 1.61 0 0 1-2.1 .9 1.61 1.61 0 0 1-.8-2.1z"/>
<path d="M67.5 189.7h.6v1.1h-.6zM67.5 185.5h.6v1.1h-.6zM67.7 186.6h.1M67.7 190.8h.1M67.9 185.5v1.1M67.9 189.7v1.1M68.1 186.5a.67 .67 0 0 0 .1-1 .67 .67 0 0 0-1 .1 .67 .67 0 0 0 .3 1M68.1 190.7a.67 .67 0 0 0 .1-1 .67 .67 0 0 0-1 .1 .67 .67 0 0 0 .3 1M76.7 192.8h2.3a.67 .67 0 0 1 .6 .7 .67 .67 0 0 1-.6 .7h-2.3M76.7 189.5h1.2a.5 .5 0 0 1 .5 .5 .5 .5 0 0 1-.5 .5h-1.2M76.7 182.5h1.2a.5 .5 0 0 1 .5 .5 .5 .5 0 0 1-.5 .5h-1.2M76.7 196.5h1.2a.5 .5 0 0 1 .5 .5 .5 .5 0 0 1-.5 .5h-1.2"/>
<path d="M76.7 186h1.2a.5 .5 0 0 1 .5 .5 .5 .5 0 0 1-.5 .5h-1.2M97.3 196.5h-1.2a.5 .5 0 0 0-.5 .5 .5 .5 0 0 0 .5 .5h1.2M97.3 193h-1.2a.5 .5 0 0 0-.5 .5 .5 .5 0 0 0 .5 .5h1.2M97.3 185.9l-2.2-.1a.67 .67 0 0 0-.7 .7 .67 .67 0 0 0 .7 .7h2.2M97.3 182.5h-1.2a.5 .5 0 0 0-.5 .5 .5 .5 0 0 0 .5 .5h1.2M97.3 189.5h-1.2a.5 .5 0 0 0-.5 .5 .5 .5 0 0 0 .5 .5h1.2M98.3 190.9l2.5 .2v1.5l-2.5 .2M98.3 183.7l2.5 .2v1.5l-2.5 .2M100.4 183.9v-21a2.3 2.3 0 0 0-2.3-2.3h-22.1a2.28 2.28 0 0 0-2.3 2.3v50.8a2.3 2.3 0 0 0 2.3 2.3h22.1a2.3 2.3 0 0 0 2.3-2.3v-21.1M100.4 185.4v5.7M58.1 215v19.7M58.2 214.1v.1"/>
<path d="M76.5 207.5v6l.5 1.8 .3 .4h4.8M76.7 200h1.2a.5 .5 0 0 1 .5 .5 .5 .5 0 0 1-.5 .5h-1.2M81.4 208.5h11.2M81.4 208.5a4.7 4.7 0 0 1-4.7-4.7v-31a4.7 4.7 0 0 1 4.7-4.7h11.2a4.7 4.7 0 0 1 4.7 4.7v31a4.7 4.7 0 0 1-4.7 4.7M81.8 208.5v-1.2a.5 .5 0 0 1 .5-.5 .5 .5 0 0 1 .5 .5v1.2M82 203.2l1.3 1.2a.48 .48 0 0 0 .6-.4 .48 .48 0 0 0-.3-.5v-.2a.7 .7 0 0 1 .5 .8 .7 .7 0 0 1-.9 .5l-1-1.1v1.2h-.2zM82.2 205.2l.3-.2-.2 .4a.51 .51 0 0 0-.1 .6 .51 .51 0 0 0 .6 .3l.2-.6 .3 .5a.47 .47 0 0 0 .6-.3 .47 .47 0 0 0-.3-.6v-.2a.64 .64 0 0 1 .5 .9 .64 .64 0 0 1-1.1 .2 .53 .53 0 0 1-.6 .3 .53 .53 0 0 1-.4-.5zM84 210a1 1 0 0 0-1 1l-.1 2.9-.8 1.8M86 203.5h1.7l-.3-.3h.3l.3 .5h-2zM86.2 204.3l.3-.2v.2a.5 .5 0 0 0-.3 .8 .5 .5 0 0 0 .8 0l-.1-1h1.1v1.4h-.2v-1.2h-.7a.73 .73 0 0 1 .1 1 .73 .73 0 0 1-1.1 0 .73 .73 0 0 1 .1-1zM90.2 204l.5-.2 .3 .3a.58 .58 0 0 1 .9 0 .58 .58 0 0 1 0 .8 .58 .58 0 0 1-.9 0 .62 .62 0 0 1-.9 .2 .62 .62 0 0 1 0-.9zM90.4 204.1a.45 .45 0 0 1 .6 .4 .45 .45 0 0 1-.6 .4z"/>
<path d="M91.2 208.5v-1.2a.5 .5 0 0 1 .5-.5 .5 .5 0 0 1 .5 .5v1.2M91.3 204.1a.43 .43 0 0 1 .5 .4 .43 .43 0 0 1-.5 .4l-.2-.3zM97.3 200h-1.2a.5 .5 0 0 0-.5 .5 .5 .5 0 0 0 .5 .5h1.2M98.8 203.8a6.2 6.2 0 0 1-6.2 6.2M106.4 215.4v19.3M106.4 214.1v.1M60.6 233.5h43.3M64.4 220.4h.1M100.2 220.4h-.2M101.5 220.4h18.9M229.9 247h65M229.9 242h65"/>
<path d="M364.9 292h.1"/>
<circle cx="66.7" cy="52.6" r="1"/>
<circle cx="84.8" cy="51.2" r=".75"/>
<circle cx="92.7" cy="54.5" r=".61"/>
<circle cx="92.8" cy="54.5" r=".45"/>
<circle cx="95.1" cy="54.5" r=".45"/>
<circle cx="95.1" cy="54.5" r=".6"/>
<circle cx="73.5" cy="66.3" r="1.41"/>
<circle cx="73.5" cy="74.3" r="1.41"/>
<circle cx="73.5" cy="70.3" r="1.41"/>
<circle cx="73.5" cy="78.3" r="1.41"/>
<circle cx="73.5" cy="70.3" r="1.31"/>
<circle cx="73.5" cy="66.3" r="1.31"/>
<circle cx="73.5" cy="74.3" r="1.31"/>
<circle cx="73.5" cy="78.3" r="1.31"/>
<circle cx="73.5" cy="62.3" r=".65"/>
<circle cx="73.5" cy="66.3" r=".65"/>
<circle cx="73.5" cy="70.3" r=".65"/>
<circle cx="73.5" cy="74.3" r=".65"/>
<circle cx="73.5" cy="78.3" r=".65"/>
<circle cx="73.5" cy="74.3" r=".85"/>
<circle cx="73.5" cy="78.3" r=".85"/>
<circle cx="73.5" cy="66.3" r=".85"/>
<circle cx="73.5" cy="70.3" r=".85"/>
<circle cx="73.5" cy="62.3" r=".85"/>
<circle cx="77.5" cy="76.3" r="1.41"/>
<circle cx="77.5" cy="64.3" r="1.41"/>
<circle cx="77.5" cy="72.3" r="1.41"/>
<circle cx="77.5" cy="68.3" r="1.41"/>
<circle cx="77.5" cy="72.3" r="1.31"/>
<circle cx="77.5" cy="76.3" r="1.31"/>
<circle cx="77.5" cy="68.3" r="1.31"/>
<circle cx="77.5" cy="64.3" r="1.31"/>
<circle cx="77.5" cy="64.3" r=".65"/>
<circle cx="77.5" cy="76.3" r=".65"/>
<circle cx="77.5" cy="68.3" r=".65"/>
<circle cx="77.5" cy="72.3" r=".65"/>
<circle cx="77.5" cy="72.3" r=".85"/>
<circle cx="77.5" cy="68.3" r=".85"/>
<circle cx="77.5" cy="76.3" r=".85"/>
<circle cx="77.5" cy="64.3" r=".85"/>
<circle cx="81.5" cy="66.3" r="1.41"/>
<circle cx="81.5" cy="78.3" r="1.41"/>
<circle cx="81.5" cy="62.3" r="1.41"/>
<circle cx="81.5" cy="74.3" r="1.41"/>
<circle cx="81.5" cy="70.3" r="1.41"/>
<circle cx="81.5" cy="62.3" r="1.31"/>
<circle cx="81.5" cy="66.3" r="1.31"/>
<circle cx="81.5" cy="70.3" r="1.31"/>
<circle cx="81.5" cy="78.3" r="1.31"/>
<circle cx="81.5" cy="74.3" r="1.31"/>
<circle cx="81.5" cy="62.3" r=".65"/>
<circle cx="81.5" cy="70.3" r=".65"/>
<circle cx="81.5" cy="74.3" r=".65"/>
<circle cx="81.5" cy="66.3" r=".65"/>
<circle cx="81.5" cy="78.3" r=".65"/>
<circle cx="81.5" cy="66.3" r=".85"/>
<circle cx="81.5" cy="62.3" r=".85"/>
<circle cx="81.5" cy="78.3" r=".85"/>
<circle cx="81.5" cy="70.3" r=".85"/>
<circle cx="81.5" cy="74.3" r=".85"/>
<circle cx="73.5" cy="82.3" r="1.41"/>
<circle cx="73.5" cy="86.3" r="1.41"/>
<circle cx="73.5" cy="90.3" r="1.41"/>
<circle cx="73.5" cy="82.3" r="1.31"/>
<circle cx="73.5" cy="90.3" r="1.31"/>
<circle cx="73.5" cy="86.3" r="1.31"/>
<circle cx="73.5" cy="82.3" r=".65"/>
<circle cx="73.5" cy="90.3" r=".65"/>
<circle cx="73.5" cy="86.3" r=".65"/>
<circle cx="73.5" cy="82.3" r=".85"/>
<circle cx="73.5" cy="90.3" r=".85"/>
<circle cx="73.5" cy="86.3" r=".85"/>
<circle cx="77.5" cy="88.3" r="1.41"/>
<circle cx="77.5" cy="80.3" r="1.41"/>
<circle cx="77.5" cy="84.3" r="1.41"/>
<circle cx="77.5" cy="88.3" r="1.31"/>
<circle cx="77.5" cy="84.3" r="1.31"/>
<circle cx="77.5" cy="80.3" r="1.31"/>
<circle cx="77.5" cy="88.3" r=".65"/>
<circle cx="77.5" cy="84.3" r=".65"/>
<circle cx="77.5" cy="80.3" r=".65"/>
<circle cx="77.5" cy="88.3" r=".85"/>
<circle cx="77.5" cy="84.3" r=".85"/>
<circle cx="77.5" cy="80.3" r=".85"/>
<circle cx="81.5" cy="82.3" r="1.41"/>
<circle cx="81.5" cy="90.3" r="1.41"/>
<circle cx="81.5" cy="86.3" r="1.41"/>
<circle cx="81.5" cy="82.3" r="1.31"/>
<circle cx="81.5" cy="86.3" r="1.31"/>
<circle cx="81.5" cy="90.3" r="1.31"/>
<circle cx="81.5" cy="82.3" r=".65"/>
<circle cx="81.5" cy="86.3" r=".65"/>
<circle cx="81.5" cy="90.3" r=".65"/>
<circle cx="81.5" cy="82.3" r=".85"/>
<circle cx="81.5" cy="86.3" r=".85"/>
<circle cx="81.5" cy="90.3" r=".85"/>
<circle cx="66.7" cy="100" r="1"/>
<circle cx="66.7" cy="100" r=".75"/>
<circle cx="84.8" cy="101.5" r="1"/>
<circle cx="85.1" cy="105.3" r=".35"/>
<circle cx="91" cy="157.2" r=".4"/>
<circle cx="79.7" cy="163.1" r="1.08"/>
<circle cx="82.7" cy="171.9" r=".5"/>
<circle cx="83" cy="178.3" r=".65"/>
<circle cx="83" cy="174.3" r=".65"/>
<circle cx="87" cy="176.3" r=".65"/>
<circle cx="87.4" cy="171.2" r=".5"/>
<circle cx="91" cy="178.3" r=".65"/>
<circle cx="91" cy="174.3" r=".65"/>
<circle cx="97.8" cy="164.6" r="1.08"/>
<circle cx="83" cy="186.3" r=".65"/>
<circle cx="83" cy="194.3" r=".65"/>
<circle cx="83" cy="182.3" r=".65"/>
<circle cx="83" cy="190.3" r=".65"/>
<circle cx="83" cy="198.3" r=".65"/>
<circle cx="87" cy="184.3" r=".65"/>
<circle cx="87" cy="188.3" r=".65"/>
<circle cx="87" cy="196.3" r=".65"/>
<circle cx="87" cy="180.3" r=".65"/>
<circle cx="87" cy="192.3" r=".65"/>
<circle cx="91" cy="198.3" r=".65"/>
<circle cx="91" cy="182.3" r=".65"/>
<circle cx="91" cy="186.3" r=".65"/>
<circle cx="91" cy="194.3" r=".65"/>
<circle cx="91" cy="190.3" r=".65"/>
<circle cx="79.7" cy="213.5" r="1.08"/>
<circle cx="83" cy="202.3" r=".65"/>
<circle cx="87" cy="200.3" r=".65"/>
<circle cx="91" cy="202.3" r=".65"/>
<circle cx="97.8" cy="212" r="1.08"/>
</g>
<path d="M195.4 32.7l2.5 .5-2.5 .4zM199.9 33.2l2.5-.5v.9zM149.9 76.3l4 .7-4 .7zM163.9 123.2l2.5-.4v.9zM210.2 122.8l2.5 .4-2.5 .5zM119.1 155.7l.4 2.5h-.8zM118.7 217.9h.8l-.4 2.5zM58.1 233.5l2.5-.5v.9zM103.9 233l2.5 .5-2.5 .4z" fill="#000" stroke="#000" stroke-width=".3"/>
<g fill="none" stroke="#000" stroke-width=".3">
<path d="M20 5.1v286.9M8 147.1v144.9h406.9M13 147.1v144.9M8 207h12M8 232h12M229.9 237v55M236.9 237v25M246.9 237v55M269.9 237v55M284.9 237v55M294.9 237v55M229.9 252h185"/>
<path d="M229.9 257h65M364.9 252v40M364.9 257h50M369.9 257.2v14.8M375 257.2v14.8M379.9 252v20M396.9 252v20M8 267h12M229.9 277h185M229.9 272h65M229.9 267h65M229.9 262h65"/>
<path d="M364.9 272h50M384.9 272v5M0 297h419.9M229.9 287h65M229.9 282h65M364.9 292h.1"/>
</g>
<path d="M13 5.1v120M90 5.1v14h-70M8 65.1h12M20 125.1h-12v-120h406.9v286.9M8 147.1h12M8 182.1h12M229.9 237h185" fill="none" stroke="#000" stroke-width=".4"/>
<!-- layer: KONTUR -->
<path d="M0 297v-296.9h419.9v296.9" fill="none" stroke="#000" stroke-width=".3"/>
<g font-size="7.8">
<text x="86" y="9.5" transform="rotate(-180 86 9.5)">НВЦТ.0001.0400.400 СБ</text>
<text x="86.9" y="143.5">А</text>
<text x="325.9" y="247">НВЦТ.0001.0400.400 СБ</text>
</g>
<g font-size="5.4">
<text x="124.6" y="78.8">А</text>
<text x="232.1" y="156.4">1.</text>
<text x="232.1" y="161.9">2.</text>
<text x="239.6" y="156.4">Размеры для справок.</text>
<text x="239.6" y="161.9">Печатная плата должна соответствовать ГОСТ 23752-79.</text>
<text x="232.1" y="167.4">3.</text>
<text x="239.6" y="167.4">Позиционные обозначения элементов, нумерация первого вывода элементов</text>
<text x="239.6" y="172.9">показана условно.</text>
<text x="232.1" y="178.4">4.</text>
<text x="239.6" y="178.4">Паять припоем ПОС-61 ГОСТ 21931-76.</text>
<text x="232.1" y="183.9">5.</text>
<text x="239.6" y="183.9">Печатные проводники не показаны.</text>
<text x="232.1" y="189.4">6.</text>
<text x="239.6" y="189.4">Установку элементов производить по ГОСТ 29137-91 и чертежу. Элементы для</text>
<text x="239.6" y="195.2">поверхностного монтажа (SMD) установить симметрично контактным площадкам</text>
<text x="239.6" y="200.7">на автомате установки компонентов.</text>
<text x="232.1" y="206.2">7.</text>
<text x="239.6" y="206.2">Печатную плату мыть спирто-бензиновой смесью до установки. Излишки флюса в</text>
<text x="239.6" y="211.7">местах пайки проводов к печатной плате убрать сразу после пайки протиркой</text>
<text x="239.6" y="217.2">спирто-бензиновой смесью.</text>
<text x="303.6" y="262.4">Плата входного разъема</text>
<text x="311.6" y="271">Сборочный чертеж</text>
</g>
<g font-size="3.9">
<text x="205.3" y="32.5">2max</text>
<text x="11.8" y="45.6" transform="rotate(-90 11.8 45.6)">Перв. примен.</text>
<text x="17.4" y="49.1" transform="rotate(-90 17.4 49.1)">НВЦТ.0001.0400.400</text>
<text x="11.9" y="99.5" transform="rotate(-90 11.9 99.5)">Справ. N°</text>
<text x="184" y="122.6">49max</text>
<text x="11.6" y="174.3" transform="rotate(-90 11.6 174.3)">Подп. и дата</text>
<text x="118.5" y="192.2" transform="rotate(-90 118.5 192.2)">65max</text>
<text x="11.8" y="204.3" transform="rotate(-90 11.8 204.3)">Инв. N дубл.</text>
<text x="11.8" y="229.2" transform="rotate(-90 11.8 229.2)">Взам. инв. N°</text>
<text x="78" y="232.8">49max</text>
<text x="368.6" y="256">Лит.</text>
<text x="383" y="256">Масса</text>
<text x="397.6" y="256">Масштаб</text>
<text x="11.5" y="260" transform="rotate(-90 11.5 260)">Подп. и дата</text>
<text x="230.5" y="260.4">Изм</text>
<text x="238" y="260.6">Лист</text>
<text x="252.2" y="260.6">N° докум.</text>
<text x="273.5" y="260.6">Подп.</text>
<text x="285.9" y="260.6">Дата</text>
<text x="230.6" y="265.7">Разраб.</text>
<text x="247.6" y="265.7">Филатов А.С.</text>
<text x="385.1" y="265.8">65 г</text>
<text x="404.2" y="265.8">1:1</text>
<text x="230.9" y="270.5">Пров.</text>
<text x="230.9" y="275.7">Т.контр.</text>
<text x="247.9" y="270.5">Сизякин А.В.</text>
<text x="368.6" y="275.6">Лист</text>
<text x="389.3" y="275.6">Листов</text>
<text x="230.9" y="285.6">Н.контр.</text>
<text x="247.9" y="285.6">Зубков Д.Н.</text>
<text x="370.3" y="283.7">ООО &quot;Электротранспортные</text>
<text x="381.5" y="287.9">технологии&quot;</text>
<text x="11.8" y="288.5" transform="rotate(-90 11.8 288.5)">Инв. N° подл.</text>
<text x="230.9" y="290.6">Утв.</text>
<text x="247.9" y="290.6">Коваленко В.А.</text>
<text x="317.5" y="295.8">Копировал</text>
<text x="376.4" y="295.8">Формат А3</text>
</g>
</svg>
